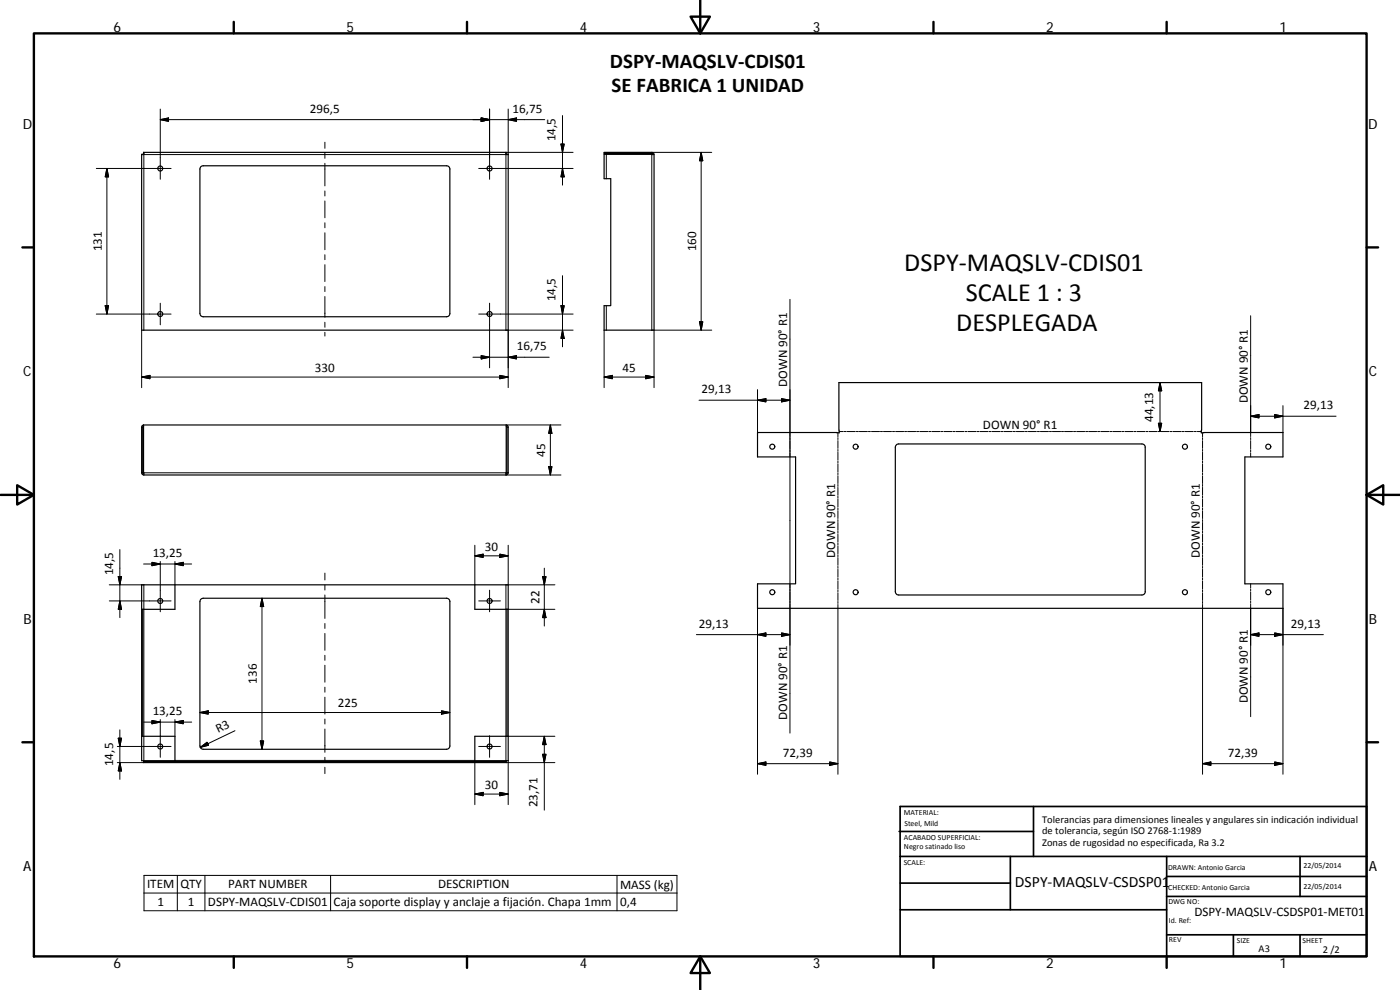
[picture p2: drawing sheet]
<svg xmlns="http://www.w3.org/2000/svg" width="420mm" height="297mm" viewBox="0 0 420 297" stroke-linecap="round" stroke-linejoin="round" font-family="sans-serif">
<g fill="none" stroke="#000" stroke-width=".36">
<path d="M42.8 46.3h.4M42.8 46.3v.1M42.8 46.3h-.3v52.8h110v-52.8h-.3M43.2 45.7a.46 .46 0 0 1 0 .7 .46 .46 0 0 1-.7 0M60.2 50.1l.8-.4h73l.6 .2 .4 .8-.1 43.8-.3 .3-.6 .2h-73l-.6-.2-.4-.8v-43.3zM151.8 45.7a.46 .46 0 0 0 .1 .7 .46 .46 0 0 0 .6 0M151.8 45.7v.4M151.8 46.3h.4M151.8 45.7h-108.7l.1 .4M152.2 46.3v.1M195.6 45.7l.6 .4a.33 .33 0 0 1-.2 .3 .33 .33 0 0 1-.4-.1h-14.3v7.3h2v38.1h-2v7.4h15v-52.7M195.6 46.1h-14.3v-.4h14.3v.4l.3 .3"/>
<path d="M43.1 127.5l-.5 .3-.1 .4v13.7M43.1 127.9l-.3 .3v13.7M151.9 127.5l.4 .2 .2 .5v13.7M151.9 127.9l.3 .3v13.7M227.3 129.8l24.6 .1-.1-15.1h108.8l-.1 15.1 24.5-.1v7.3h-11.4v38.1h11.4v7.3h-157.7v-7.3h11.5v-38.1h-11.5zM269.1 133.4l.6-.2 73.4 .1 .6 .7-.1 43.9-.3 .4-.6 .2-73.5-.1-.5-.9v-43.3zM42.5 141.9l.2 .4 .5 .2M42.5 141.9h.3M42.8 141.9l.4 .3M43.2 142.5h108.6M43.2 142.5l-.1-15h108.8l-.1 15M152.2 141.9h.3"/>
<path d="M152.2 141.9l-.4 .3M152.5 141.9l-.2 .4-.5 .2M52.5 175.5v7.3h-10M60.2 179.9l.8-.4h73l.6 .2 .4 .8-.1 43.7-.3 .4-.6 .2h-73l-.6-.2-.4-.8v-43.3zM142.5 175.5v7.3h10M42.8 182.8v38.1M152.2 182.8v38.1M42.5 220.9h10v7.3h-9.3M43.1 228.5h108.8v.3h-108.8zM43.2 228.2v.3M43.2 228.2h-.7v-52.7h110v52.7h-.7M151.8 228.2v.3"/>
<path d="M152.5 220.9h-10v7.3h9.3"/>
<circle cx="48.1" cy="50.6" r=".75"/>
<circle cx="146.9" cy="50.6" r=".75"/>
<circle cx="48.1" cy="94.2" r=".76"/>
<circle cx="146.9" cy="94.2" r=".76"/>
<circle cx="231.8" cy="134" r=".76"/>
<circle cx="256.8" cy="134" r=".75"/>
<circle cx="355.6" cy="134" r=".75"/>
<circle cx="380.6" cy="134" r=".76"/>
<circle cx="231.8" cy="177.7" r=".75"/>
<circle cx="256.8" cy="177.7" r=".74"/>
<circle cx="355.6" cy="177.7" r=".75"/>
<circle cx="380.6" cy="177.7" r=".75"/>
<circle cx="48.1" cy="180.3" r=".74"/>
<circle cx="146.9" cy="180.3" r=".74"/>
<circle cx="48.1" cy="224" r=".75"/>
<circle cx="146.9" cy="224" r=".75"/>
</g>
<g fill="none" stroke="#000" stroke-width=".3">
<path d="M48.1 35.9l2.5-.5v1zM48.1 32.7v21.1M144.4 35.4l2.5 .5-2.5 .5zM146.9 32.7v21.1M152.5 35.9l2.5-.5v1zM152.5 32.7v13.7M163.5 35.9h-115.4M168.8 34.7v20.8M28.9 50.5h22.4M32.1 50.5l.5 2.6h-1zM32.1 50.5v43.7M97.5 42.7v1.8"/>
<path d="M97.5 46v1.5M97.5 49v6.8M97.5 57.3v1.5M151.8 45.7h20.2M168.3 43.2h1l-.5 2.5zM168.8 50.5l.5 2.6h-1zM172 50.5h-28.3M182 46.3v7.3M195.6 46.4v52.7h18M195.6 45.7h18M210.4 45.7v53.4M210.4 45.7l.5 2.5h-1z"/>
<path d="M97.5 60.3v5M97.5 66.8v1.5M97.5 69.8v5.1M97.5 76.4v1.5M97.5 79.4v5.1M28.9 94.2h22.4M31.6 91.7h1l-.5 2.5zM42.5 99.1v17.2M43.2 99.1v-52.7h108.6v52.7h20.2M48.1 91v6.5M97.5 86v1.5M97.5 89v6.2"/>
<path d="M97.5 96.7v1.5M97.5 99.7v1.1M146.9 91v19.4M152.5 99.1v17.2M168.3 91.7h1l-.5 2.5zM168.8 99.1l.5 2.4h-1zM168.8 82.7v21.4M172 94.2h-28.3M181.3 99.1v17.2M182 91.7v7.4M196.3 99.1v17.2M209.9 96.5h1l-.5 2.6z"/>
<path d="M237.1 89.8v130.2M375.3 94.7v36.3M42.5 113.1l2.5-.5v1zM42.5 113.1h110M141.9 107.2h22.9M144.4 106.7l2.5 .5-2.5 .5zM150 112.6l2.5 .5-2.5 .5zM152.5 107.2l2.5-.5v1zM181.3 113.1l2.5-.5v1zM181.3 113.1h15M193.8 112.6l2.5 .5-2.5 .5zM227.3 116.9v12.9"/>
<path d="M234.6 119.6l2.5 .5-2.5 .5zM348.1 114.8l.1 14.7h-.7M348.1 114.8l.5 2.5h-.9zM42.5 128.2h.3M151.9 127.5h16.4M152.2 128.2h.3M164.7 140h.9l-.4 2.5zM165.2 127.5v15M165.2 127.5l.4 2.5h-.9zM227.3 120.1l2.6-.5v1zM237.1 120.1h-27.3M251.5 129.9v1.1"/>
<path d="M251.5 131.3v.6M251.5 132.2v2.3M251.5 134.9v.5M251.5 135.7v2.3M251.5 138.3v.6M251.5 139.2v2.4M251.9 129.5h1.2M253.4 129.5h.6M254.3 129.5h2.4M257 129.5h.6M257.9 129.5h2.4M260.6 129.5h.6"/>
<path d="M261.5 129.5h2.5M264.2 129.5h.6M265.1 129.5h2.5M267.9 129.5h.6M268.8 129.5h2.4M271.5 129.5h.6M272.4 129.5h2.4M275.1 129.5h.6M276 129.5h2.4M278.7 129.5h.6M279.6 129.5h2.5M282.3 129.5h.6"/>
<path d="M283.3 129.5h2.4M286 129.5h.6M286.9 129.5h2.4M289.6 129.5h.6M290.5 129.5h2.4M293.2 129.5h.6M294.1 129.5h2.4M296.9 129.5h.6M297.7 129.5h2.5M300.4 129.5h.7M301.4 129.5h2.4M304.1 129.5h.6"/>
<path d="M305 129.5h2.4M307.7 129.5h.6M308.6 129.5h2.4M311.3 129.5h.6M312.2 129.5h2.5M314.9 129.5h.7M315.8 129.5h2.5M318.6 129.5h.6M319.5 129.5h2.4M322.2 129.5h.6M323.1 129.5h2.4M325.8 129.5h.6"/>
<path d="M326.7 129.5h2.4M329.4 129.5h.6M330.4 129.5h2.4M333.1 129.5h.6M334 129.5h2.4M336.7 129.5h.6M337.6 129.5h2.4M340.3 129.5h.6M341.2 129.5h2.4M343.9 129.5h.6M344.8 129.5h2.4M347.7 127h.9l-.5 2.5z"/>
<path d="M348.5 129.5h2.4M351.2 129.5h.6M352.1 129.5h2.4M354.8 129.5h.6M355.7 129.5h2.4M358.4 129.5h.6M359.3 129.5h1.2M360.9 129.9v1.1M360.9 131.3v.6M360.9 132.2v2.3M360.9 134.9v.5M360.9 135.7v2.3"/>
<path d="M360.9 138.3v.6M360.9 139.2v2.4M375.3 124.9l2.5-.5v1zM375.3 124.9h25.7M375.3 131.3v.6M375.3 132.2v2.4M375.3 134.9v.7M375.3 135.9v1.2M382.6 124.4l2.4 .5-2.4 .5zM385 121.7v8.1M43.2 141.9h108.6M151.8 142.5h16.5"/>
<path d="M251.5 141.9v.5M251.5 142.7v2.4M251.5 145.4v.5M251.5 146.2v2.4M251.5 148.9v.6M251.5 149.8v2.3M251.5 152.4v.6M251.5 153.2v2.4M251.5 155.9v.6M251.5 156.8v2.3M251.5 159.4v.6M360.9 141.9v.5"/>
<path d="M360.9 142.7v2.4M360.9 145.4v.5M360.9 146.2v2.4M360.9 148.9v.6M360.9 149.8v2.3M360.9 152.4v.6M360.9 153.2v2.4M360.9 155.9v.6M360.9 156.8v2.3M360.9 159.4v.6M32.8 175.5h10.4v52.7M35.5 173h1l-.5 2.5z"/>
<path d="M36 164.9v20.4M43.1 169.2h14.4M45.6 168.7l2.5 .5-2.5 .5zM48.1 168.5v15.1M52.5 168.5v7M52.5 169.2l2.5-.5v1zM78.6 179.5v45.3M78.6 179.5l.5 2.5h-1zM97.5 172v2M97.5 175.5v1.5M97.5 178.5v7M142.5 166.8h10"/>
<path d="M142.5 166.8l2.5-.5v1zM142.5 163.6v11.9M146.9 177.1v6.5M150 166.3l2.5 .5-2.5 .5zM152.5 163.6v11.9M162.8 173h1.1l-.5 2.5zM163.4 170.5v17.3M166.5 175.5h-14.7v52.7M251.5 160.3v2.3M251.5 162.9v.6M251.5 163.8v2.3M251.5 166.4v.6"/>
<path d="M251.5 167.3v2.3M251.5 169.9v.6M251.5 170.8v2.4M251.5 173.4v.6M251.5 174.3v2.4M251.5 177v.5M251.5 177.8v2.4M360.9 160.3v2.3M360.9 162.9v.6M360.9 163.8v2.3M360.9 166.4v.6M360.9 167.3v2.3"/>
<path d="M360.9 169.9v.6M360.9 170.8v2.4M360.9 173.4v.6M360.9 174.3v2.4M360.9 177v.5M360.9 177.8v2.4M375.3 175.2v1.2M375.3 176.7v.6M375.3 177.6v2.5M32.8 180.3h18.5M36 180.3l.5 2.5h-1zM97.5 187.1v1.5"/>
<path d="M97.5 190.1v5M97.5 196.6v1.5M97.5 199.6v5.1M143.7 180.3h6.5M151.8 182.8h14.7M163.4 182.8l.5 2.5h-1.1zM209 190.4h28.1M227.3 182.5v49.8M227.3 190.4l2.6-.5v1zM234.6 189.9l2.5 .5-2.5 .5zM251.5 180.5v.6M251.5 181.4v50.9"/>
<path d="M360.9 180.5v.6M360.9 181.4v50.9M375.3 190.4l2.5-.5v1zM375.3 190.4h21.9M375.3 180.4v.6M375.3 181.3v33.7M382.6 189.9l2.4 .5-2.4 .5zM385 182.5v49.8M36 219v14.8M43.1 216.7h14.4M45.6 216.2l2.5 .5-2.5 .5zM48.1 215.9v11.3"/>
<path d="M52.5 215.9v5M52.5 216.7l2.5-.5v1zM60 213.8l2.5-.5v1zM60 213.8h75M70.5 219.2l-10.4 5M97.5 206.2v1.5M97.5 209.2v5M97.5 215.7v1.5M97.5 218.7v7M132.5 213.3l2.5 .5-2.5 .5zM35.2 228.8h7.9M35.2 224h16.1"/>
<path d="M35.5 221.5h1l-.5 2.5zM36 228.8l.5 2.5h-1zM52.5 228.2h90M60.1 224.2l2-1.5 .5 .9zM78.1 222.3h1l-.5 2.5zM97.5 227.2v1.5M97.5 230.2v1.9M142.5 228.2v13.2M142.5 238.3l2.5-.6v1.1zM142.5 238.3h10M143.7 224h6.5M146.9 220.7v6.5"/>
<path d="M150 237.7l2.5 .6-2.5 .5zM151.8 220.9h14.7M151.9 228.8h14.6M152.5 228.2v13.2M162.8 226.3h1.1l-.5 2.5zM163.4 220.9v22.2M163.4 220.9l.5 2.5h-1.1zM227.3 229.1l2.6-.5v1zM227.3 229.1h24.2M249 228.6l2.5 .5-2.5 .5zM360.9 229.1h24.1M360.9 229.1l2.5-.5v1z"/>
<path d="M382.6 228.6l2.4 .5-2.4 .5zM43.2 262.7h160v10.6h-160zM43.2 267.9h160M53.2 262.7v10.6M61.5 262.7v10.6M99.2 262.7v10.6M185.2 262.7v10.6"/>
</g>
<g fill="none" stroke="#000" stroke-width=".71">
<path d="M10.2 10h399.9v277h-399.9zM70.2 6.6v3.4M140.2 6.6v3.4M207.3 5h5.8l-2.9 5zM210.2 0v10M280.2 6.6v3.4M350.1 6.6v3.4M6.7 74.2h3.5M410.1 74.2h3.5M.2 148.5h10M5.2 145.6l5 2.9-5 2.9zM410.1 148.5l5-2.9v5.8z"/>
<path d="M410.1 148.5h10M6.7 222.7h3.5M410.1 222.7h3.5M70.2 287v3.4M140.2 287v3.4M210.2 287l2.9 5h-5.8zM210.2 287v10M280.2 287v3.4M350.1 287v3.4"/>
</g>
<g fill="none" stroke="#000" stroke-width=".51">
<path d="M269.8 249.5h40.4M270.1 242h140v45h-140zM270.1 257h140M303.2 257v16M310.2 242v15M350.1 257v30M390.2 257v12M270.1 265h33.1M270.1 273h80M350.1 269h60M350.1 263h60M350.1 280.5h60"/>
<path d="M370.2 280.5v6.5M390.2 280.5v6.5"/>
</g>
<g fill="#000" stroke="#000" stroke-width=".3">
<path d="M48.1 35.9l2.5-.5v1zM144.4 35.4l2.5 .5-2.5 .5zM152.5 35.9l2.5-.5v1zM32.1 50.5l.5 2.6h-1zM168.3 43.2h1l-.5 2.5zM168.8 50.5l.5 2.6h-1zM210.4 45.7l.5 2.5h-1zM31.6 91.7h1l-.5 2.5zM168.3 91.7h1l-.5 2.5zM209.9 96.5h1l-.5 2.6zM42.5 113.1l2.5-.5v1zM144.4 106.7l2.5 .5-2.5 .5z"/>
<path d="M150 112.6l2.5 .5-2.5 .5zM152.5 107.2l2.5-.5v1zM168.8 99.1l.5 2.4h-1zM181.3 113.1l2.5-.5v1zM193.8 112.6l2.5 .5-2.5 .5zM227.3 120.1l2.6-.5v1zM348.1 114.8l.5 2.5h-.9zM164.7 140h.9l-.4 2.5zM165.2 127.5l.4 2.5h-.9zM234.6 119.6l2.5 .5-2.5 .5zM347.7 127h.9l-.5 2.5zM375.3 124.9l2.5-.5v1z"/>
<path d="M382.6 124.4l2.4 .5-2.4 .5zM35.5 173h1l-.5 2.5zM45.6 168.7l2.5 .5-2.5 .5zM52.5 169.2l2.5-.5v1zM142.5 166.8l2.5-.5v1zM150 166.3l2.5 .5-2.5 .5zM162.8 173h1.1l-.5 2.5zM36 180.3l.5 2.5h-1zM78.6 179.5l.5 2.5h-1zM163.4 182.8l.5 2.5h-1.1zM227.3 190.4l2.6-.5v1zM234.6 189.9l2.5 .5-2.5 .5z"/>
<path d="M375.3 190.4l2.5-.5v1zM382.6 189.9l2.4 .5-2.4 .5zM45.6 216.2l2.5 .5-2.5 .5zM52.5 216.7l2.5-.5v1zM60 213.8l2.5-.5v1zM132.5 213.3l2.5 .5-2.5 .5zM35.5 221.5h1l-.5 2.5zM36 228.8l.5 2.5h-1zM60.1 224.2l2-1.5 .5 .9zM78.1 222.3h1l-.5 2.5zM142.5 238.3l2.5-.6v1.1zM150 237.7l2.5 .6-2.5 .5z"/>
<path d="M162.8 226.3h1.1l-.5 2.5zM163.4 220.9l.5 2.5h-1.1zM227.3 229.1l2.6-.5v1zM249 228.6l2.5 .5-2.5 .5zM360.9 229.1l2.5-.5v1zM382.6 228.6l2.4 .5-2.4 .5z"/>
</g>
<g font-size="7.9">
<text x="271.4" y="81.3">DSPY‐MAQSLV‐CDIS01</text>
<text x="289.8" y="90.2">SCALE 1 : 3</text>
<text x="287" y="99.2">DESPLEGADA</text>
</g>
<g font-size="6.3">
<text x="183" y="20.3">DSPY‐MAQSLV‐CDIS01</text>
<text x="183.5" y="27.5">SE FABRICA 1 UNIDAD</text>
</g>
<text font-size="4.7" x="304.6" y="266.3">DSPY‐MAQSLV‐CSDSP01</text>
<g font-size="4.2">
<text x="34" y="9.6">6</text>
<text x="104" y="9.6">5</text>
<text x="174" y="9.6">4</text>
<text x="244" y="9.6">3</text>
<text x="314" y="9.6">2</text>
<text x="384" y="9.6">1</text>
<text x="6.8" y="38.7">D</text>
<text x="410.6" y="38.7">D</text>
<text x="7" y="112.9">C</text>
<text x="410.8" y="112.9">C</text>
<text x="7" y="187.1">B</text>
<text x="410.8" y="187.1">B</text>
<text x="7" y="261.3">A</text>
<text x="410.8" y="261.3">A</text>
<text x="34" y="290.4">6</text>
<text x="104" y="290.4">5</text>
<text x="174" y="290.4">4</text>
<text x="244" y="290.4">3</text>
<text x="314" y="290.4">2</text>
<text x="384" y="290.4">1</text>
</g>
<g font-size="3.9">
<text x="93" y="33.8">296,5</text>
<text x="153.8" y="33.8">16,75</text>
<text x="166.8" y="42.4" transform="rotate(-90 166.8 42.4)">14,5</text>
<text x="30.5" y="75.4" transform="rotate(-90 30.5 75.4)">131</text>
<text x="208.9" y="75.4" transform="rotate(-90 208.9 75.4)">160</text>
<text x="166.8" y="90.4" transform="rotate(-90 166.8 90.4)">14,5</text>
<text x="155.1" y="105.1">16,75</text>
<text x="94.5" y="111.6">330</text>
<text x="186.8" y="111.6">45</text>
<text x="210.5" y="118">29,13</text>
<text x="236.3" y="116.1" transform="rotate(-90 236.3 116.1)">DOWN 90° R1</text>
<text x="374.5" y="121" transform="rotate(-90 374.5 121)">DOWN 90° R1</text>
<text x="391.2" y="122.8">29,13</text>
<text x="295" y="128.7">DOWN 90° R1</text>
<text x="346" y="126.6" transform="rotate(-90 346 126.6)">44,13</text>
<text x="163.6" y="137" transform="rotate(-90 163.6 137)">45</text>
<text x="45.8" y="167.2">13,25</text>
<text x="145.5" y="165.2">30</text>
<text x="250.7" y="167.3" transform="rotate(-90 250.7 167.3)">DOWN 90° R1</text>
<text x="360.1" y="167.3" transform="rotate(-90 360.1 167.3)">DOWN 90° R1</text>
<text x="33.9" y="172.6" transform="rotate(-90 33.9 172.6)">14,5</text>
<text x="161.9" y="181.1" transform="rotate(-90 161.9 181.1)">22</text>
<text x="209.8" y="188.3">29,13</text>
<text x="387.4" y="188.3">29,13</text>
<text x="77.1" y="205.1" transform="rotate(-90 77.1 205.1)">136</text>
<text x="45.8" y="214.6">13,25</text>
<text x="101.4" y="212.2">225</text>
<text x="374.5" y="211.1" transform="rotate(-90 374.5 211.1)">DOWN 90° R1</text>
<text x="65.4" y="220" transform="rotate(-26 65.4 220)">R3</text>
<text x="236.3" y="216" transform="rotate(-90 236.3 216)">DOWN 90° R1</text>
<text x="234.9" y="227">72,39</text>
<text x="368.5" y="227">72,39</text>
<text x="33.9" y="229.9" transform="rotate(-90 33.9 229.9)">14,5</text>
<text x="145.5" y="236.7">30</text>
<text x="161.3" y="242.3" transform="rotate(-90 161.3 242.3)">23,71</text>
<text x="44.1" y="266.5">ITEM</text>
<text x="54.1" y="266.6">QTY</text>
<text x="68.4" y="266.5">PART NUMBER</text>
<text x="131.5" y="266.6">DESCRIPTION</text>
<text x="186.1" y="266.7">MASS (kg)</text>
<text x="47.2" y="271.9">1</text>
<text x="56.4" y="271.9">1</text>
<text x="62.4" y="271.9">DSPY‐MAQSLV‐CDIS01</text>
<text x="100.1" y="271.9">Caja soporte display y anclaje a fijación. Chapa 1mm</text>
<text x="186.1" y="271.9">0,4</text>
<text x="358.5" y="274.9">DSPY‐MAQSLV‐CSDSP01‐MET01</text>
</g>
<g font-size="3.1">
<text x="312.8" y="246.8">Tolerancias para dimensiones lineales y angulares sin indicación individual</text>
<text x="312.8" y="250.4">de tolerancia, según ISO 2768‐1:1989</text>
<text x="312.8" y="254">Zonas de rugosidad no especificada, Ra 3.2</text>
<text x="377.7" y="285.6">A3</text>
<text x="397" y="285.8">2 /2</text>
</g>
<g font-size="2.4">
<text x="271.2" y="244.4">MATERIAL:</text>
<text x="271.3" y="251.9">ACABADO SUPERFICIAL:</text>
<text x="271.4" y="247.9">Steel, Mild</text>
<text x="271.3" y="254.6">Negro satinado liso</text>
<text x="271.2" y="259.7">SCALE:</text>
<text x="350.6" y="260.9">DRAWN: Antonio Garcia</text>
<text x="391.2" y="260.6">22/05/2014</text>
<text x="350.6" y="267">CHECKED: Antonio Garcia</text>
<text x="391.2" y="266.6">22/05/2014</text>
<text x="350.6" y="271.4">DWG NO:</text>
<text x="350.8" y="276.8">Id. Ref:</text>
<text x="350.8" y="282.8">REV</text>
<text x="371.2" y="282.9">SIZE</text>
<text x="390.9" y="282.9">SHEET</text>
</g>
</svg>
